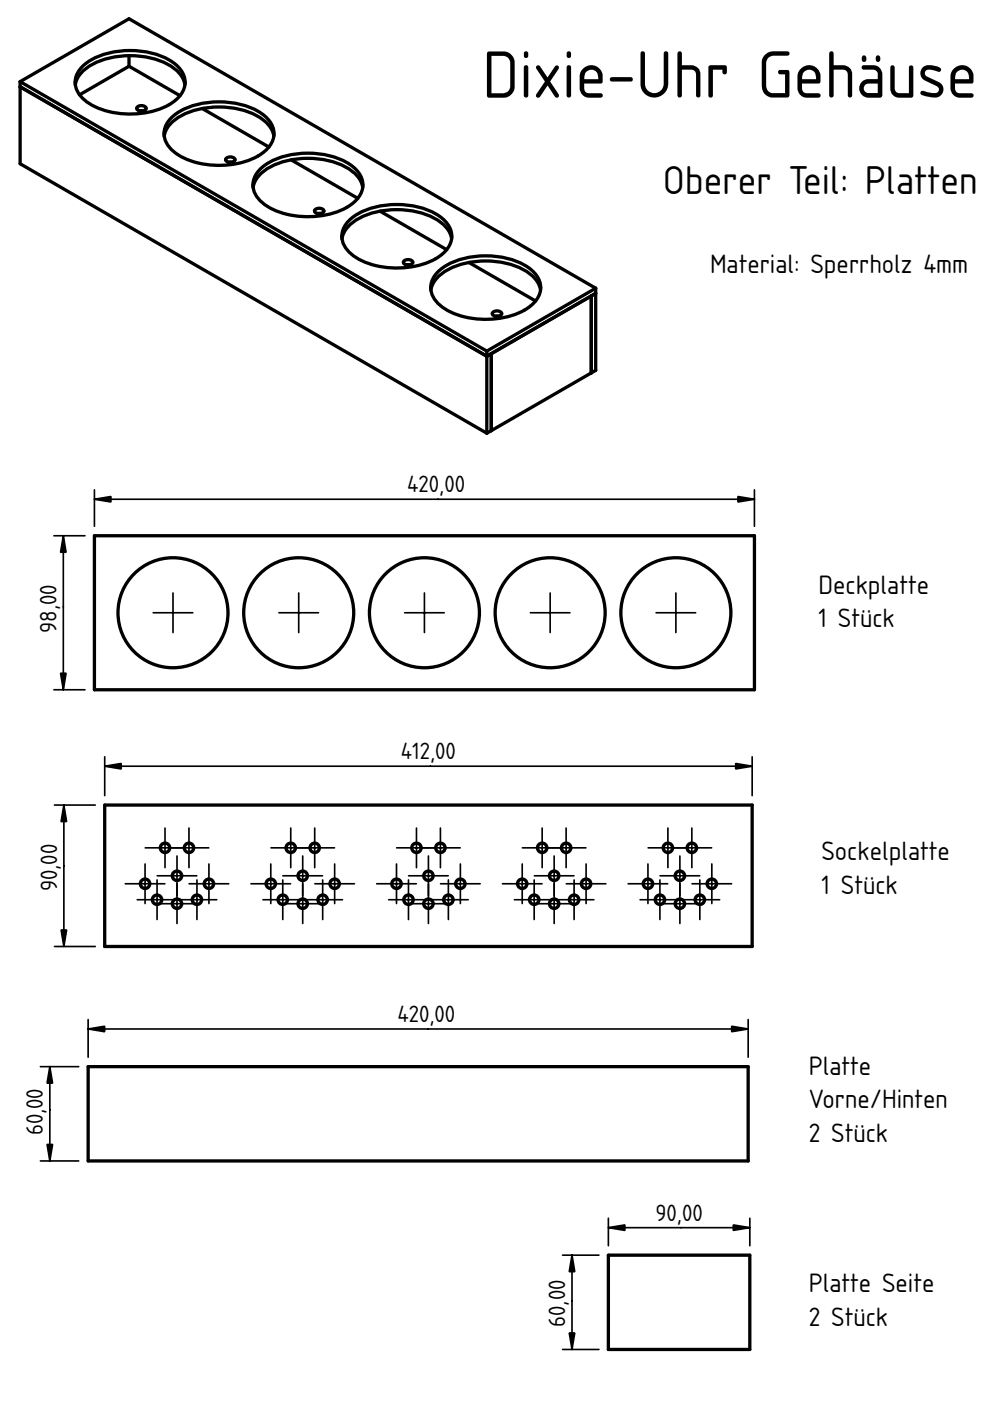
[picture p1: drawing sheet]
<svg xmlns="http://www.w3.org/2000/svg" width="210mm" height="297mm" viewBox="0 0 210 297" stroke-linecap="round" stroke-linejoin="round" font-family="sans-serif">
<path d="M65.3 47.9h.1" fill="none" stroke="#000" stroke-width=".21"/>
<path d="M4.3 17.3l23.1-13.3 98.9 57.1v17.4l-23.1 13.4-98.9-57.2z" fill-rule="evenodd" fill="#fff"/>
<path d="M65.3 47.9h.1" fill="none" stroke="#000" stroke-width=".21"/>
<path d="M4.3 17.3l23.1-13.3 98.9 57.1-23.1 13.3z" fill-rule="evenodd" fill="#fff"/>
<path d="M65.3 47.9h.1" fill="none" stroke="#000" stroke-width=".21"/>
<path d="M4.3 18.4l98.9 57.1v16.4l-98.9-57.2z" fill-rule="evenodd" fill="#fff"/>
<path d="M65.3 47.9h.1" fill="none" stroke="#000" stroke-width=".21"/>
<g fill="#fff">
<path d="M104.2 75l21.2-12.3v16.4l-21.2 12.2z" fill-rule="evenodd"/>
<path d="M17.3 14.3a15.1 15.1 0 0 1 11.8-3.5 13.6 13.6 0 0 1 8.8 3.5 4.5 4.5 0 0 1-.8 7 17.4 17.4 0 0 1-15.9 1.8 7.4 7.4 0 0 1-5.1-4.7 4.3 4.3 0 0 1 1.2-4.1z" fill-rule="evenodd"/>
<path d="M55 36a15.1 15.1 0 0 1 11.7-3.5 13.6 13.6 0 0 1 8.9 3.5 4.5 4.5 0 0 1-.8 7.1 17.1 17.1 0 0 1-14.8 2.1 8.7 8.7 0 0 1-6.2-4.7 4.2 4.2 0 0 1 1.2-4.5z" fill-rule="evenodd"/>
<path d="M73.8 46.9a15.1 15.1 0 0 1 11.8-3.5 13.6 13.6 0 0 1 8.8 3.5 4.5 4.5 0 0 1-.7 7.1 17.1 17.1 0 0 1-14.8 2.1 8.7 8.7 0 0 1-6.2-4.7 4.2 4.2 0 0 1 1.1-4.5z" fill-rule="evenodd"/>
<path d="M36.1 25.2a15.1 15.1 0 0 1 11.8-3.6 13.6 13.6 0 0 1 8.8 3.6 4.5 4.5 0 0 1-.7 7 17.1 17.1 0 0 1-14.8 2.1 8.7 8.7 0 0 1-6.2-4.7 4.2 4.2 0 0 1 1.1-4.4z" fill-rule="evenodd"/>
<path d="M92.7 57.8a15.1 15.1 0 0 1 11.7-3.5 13.6 13.6 0 0 1 8.9 3.5 4.5 4.5 0 0 1-.8 7 17.1 17.1 0 0 1-14.8 2.2 8.7 8.7 0 0 1-6.2-4.7 4.2 4.2 0 0 1 1.2-4.5z" fill-rule="evenodd"/>
<path d="M36.3 26.1a12.1 12.1 0 0 1 6.6-3.1l14.1 8.2a11.3 11.3 0 0 1-7.5 3.6 17.4 17.4 0 0 1-12.3-2.4 5.7 5.7 0 0 1-2.4-3.5 5 5 0 0 1 1.5-2.8z" fill-rule="evenodd"/>
<path d="M74 47.9a12.1 12.1 0 0 1 6.6-3.1l14.1 8.1a11.3 11.3 0 0 1-7.5 3.7 17.4 17.4 0 0 1-12.4-2.4 5.7 5.7 0 0 1-2.3-3.6 5 5 0 0 1 1.5-2.7z" fill-rule="evenodd"/>
<path d="M92.8 58.8a12.1 12.1 0 0 1 6.6-3.1l14.2 8.1a11.3 11.3 0 0 1-7.5 3.7 17.4 17.4 0 0 1-12.4-2.5 5.7 5.7 0 0 1-2.3-3.5 5 5 0 0 1 1.4-2.7z" fill-rule="evenodd"/>
<path d="M55.1 37a12.1 12.1 0 0 1 6.6-3.1l14.2 8.2a11.3 11.3 0 0 1-7.5 3.6 17.4 17.4 0 0 1-12.4-2.4 5.7 5.7 0 0 1-2.3-3.5 5 5 0 0 1 1.4-2.8z" fill-rule="evenodd"/>
<path d="M16.9 20.1l10.5-6.1 10.8 6.3a11.9 11.9 0 0 1-8.3 3.7 16.5 16.5 0 0 1-11.9-2.7z" fill-rule="evenodd"/>
<path d="M4.3 17.3l98.9 57.1v1.1l-98.9-57.1z" fill-rule="evenodd"/>
</g>
<path d="M65.3 47.9h.1" fill="none" stroke="#000" stroke-width=".21"/>
<g fill="#fff">
<path d="M42.9 23a17.7 17.7 0 0 1 12.6 2.2 5.7 5.7 0 0 1 2.6 3.7l-.3 .9-.8 1.4z" fill-rule="evenodd"/>
<path d="M61.7 33.9a17.7 17.7 0 0 1 12.7 2.2 5.7 5.7 0 0 1 2.5 3.7l-.5 1.4-.5 .9z" fill-rule="evenodd"/>
<path d="M80.6 44.8a17.7 17.7 0 0 1 12.6 2.1 5.7 5.7 0 0 1 2.6 3.7l-.3 1-.8 1.3z" fill-rule="evenodd"/>
<path d="M99.4 55.7a17.7 17.7 0 0 1 12.6 2.1 5.7 5.7 0 0 1 2.6 3.7l-.5 1.4-.5 .9z" fill-rule="evenodd"/>
<path d="M27.4 11.8a15.4 15.4 0 0 1 9.9 3 5.3 5.3 0 0 1 1.9 3.2l-.2 .9-.8 1.4-10.8-6.3z" fill-rule="evenodd"/>
<path d="M17.8 14.9a15 15 0 0 1 9.6-3.1v2.2l-10.5 6.1a3.1 3.1 0 0 1 .2-4.5z" fill-rule="evenodd"/>
<path d="M73.8 46.9a15.1 15.1 0 0 1 11.8-3.5 13.6 13.6 0 0 1 8.8 3.5 4.4 4.4 0 0 1 1.4 3.7 6.7 6.7 0 0 0-4.2-4.6 18.2 18.2 0 0 0-16.2 .7 5.9 5.9 0 0 0-2.9 3.9v-.3a4.4 4.4 0 0 1 1.3-3.4z" fill-rule="evenodd"/>
<path d="M55 36a15.1 15.1 0 0 1 11.7-3.5 13.6 13.6 0 0 1 8.9 3.5 4.4 4.4 0 0 1 1.3 3.8 6.7 6.7 0 0 0-4.2-4.7 18.2 18.2 0 0 0-16.2 .7 5.9 5.9 0 0 0-2.8 4l-.1-.4a4.4 4.4 0 0 1 1.4-3.4z" fill-rule="evenodd"/>
<path d="M92.7 57.8a15.1 15.1 0 0 1 11.7-3.5 13.6 13.6 0 0 1 8.9 3.5 4.4 4.4 0 0 1 1.3 3.7 6.7 6.7 0 0 0-4.2-4.6 18.2 18.2 0 0 0-16.2 .7 5.9 5.9 0 0 0-2.8 3.9l-.1-.3a4.4 4.4 0 0 1 1.4-3.4z" fill-rule="evenodd"/>
<path d="M36.1 25.2a15.1 15.1 0 0 1 11.8-3.6 13.6 13.6 0 0 1 8.8 3.6 4.4 4.4 0 0 1 1.4 3.7 6.7 6.7 0 0 0-4.2-4.7 18.2 18.2 0 0 0-16.2 .8 5.9 5.9 0 0 0-2.9 3.9v-.4a4.4 4.4 0 0 1 1.3-3.3z" fill-rule="evenodd"/>
<path d="M17.3 14.3a15.1 15.1 0 0 1 11.8-3.5 13.6 13.6 0 0 1 8.8 3.5 4.4 4.4 0 0 1 1.3 3.7 6.4 6.4 0 0 0-3.8-4.5 18.1 18.1 0 0 0-16.8 .7 5.9 5.9 0 0 0-2.6 3.8l-.1-.4a4.4 4.4 0 0 1 1.4-3.3z" fill-rule="evenodd"/>
<path d="M103.2 74.4l23.1-13.3v1.1l-23.1 13.3z" fill-rule="evenodd"/>
<path d="M103.2 75.5l1-.5v16.3l-1 .6z" fill-rule="evenodd"/>
<path d="M125.4 62.7l.9-.5v16.3l-.9 .6z" fill-rule="evenodd"/>
<path d="M104.5 66.3a1.25 1.25 0 0 1 1.9 .2 1.14 1.14 0 0 1-2 0z" fill-rule="evenodd"/>
<path d="M47.9 33.6a1.25 1.25 0 0 1 1.9 .3 1.14 1.14 0 0 1-2 0z" fill-rule="evenodd"/>
<path d="M29.1 22.7a1.25 1.25 0 0 1 1.9 .3 1.14 1.14 0 0 1-2 0z" fill-rule="evenodd"/>
<path d="M85.6 55.4a1.25 1.25 0 0 1 1.9 .2 1.14 1.14 0 0 1-2 0z" fill-rule="evenodd"/>
<path d="M66.8 44.5a1.25 1.25 0 0 1 1.9 .2 1.14 1.14 0 0 1-2 0z" fill-rule="evenodd"/>
<path d="M104.5 66.3a1.25 1.25 0 0 1 1.9 .2 1.14 1.14 0 0 1-2 0z" fill-rule="evenodd"/>
<path d="M47.9 33.6a1.25 1.25 0 0 1 1.9 .3 1.14 1.14 0 0 1-2 0z" fill-rule="evenodd"/>
<path d="M85.6 55.4a1.25 1.25 0 0 1 1.9 .2 1.14 1.14 0 0 1-2 0z" fill-rule="evenodd"/>
<path d="M66.8 44.5a1.25 1.25 0 0 1 1.9 .2 1.14 1.14 0 0 1-2 0z" fill-rule="evenodd"/>
<path d="M29.1 22.7a1.25 1.25 0 0 1 1.9 .3 1.14 1.14 0 0 1-2 0z" fill-rule="evenodd"/>
<path d="M29.7 23.5h.6z" fill-rule="evenodd"/>
<path d="M86.2 56.2h.7z" fill-rule="evenodd"/>
<path d="M48.5 34.4h.7z" fill-rule="evenodd"/>
<path d="M67.3 45.3h.7z" fill-rule="evenodd"/>
<path d="M105 67h.7z" fill-rule="evenodd"/>
</g>
<g fill="none" stroke="#000" stroke-width=".7">
<path d="M4.3 17.3v17.4l98.9 57.2M4.3 18.4l98.9 57.1 23.1-13.3-.9 .5v16.4M4.3 17.3l23.1-13.3 98.9 57.1M4.3 17.3l98.9 57.1M16 18a6.4 6.4 0 0 1 3.7-4.4 18.1 18.1 0 0 1 16.8 .6 6 6 0 0 1 2.7 3.8M17.3 14.3a15.1 15.1 0 0 1 11.8-3.5 13.6 13.6 0 0 1 8.8 3.5 4.5 4.5 0 0 1-.6 6.9 16.9 16.9 0 0 1-14.2 2.5 9.5 9.5 0 0 1-6.8-4.7 4.3 4.3 0 0 1 1-4.7zM27.4 11.8v2.2M27.4 14l-10.5 6.1M27.4 14l10.8 6.3M29.1 22.7a1.25 1.25 0 0 1 1.9 .3 1.15 1.15 0 0 1-2 0zM29.7 23.5h.6M34.8 28.9a6.4 6.4 0 0 1 3.7-4.4 18.1 18.1 0 0 1 16.8 .6 6 6 0 0 1 2.8 3.8"/>
<path d="M36.1 25.2a15.1 15.1 0 0 1 11.8-3.6 13.6 13.6 0 0 1 8.8 3.6 4.5 4.5 0 0 1-.6 6.9 16.9 16.9 0 0 1-14.1 2.4 9.5 9.5 0 0 1-6.9-4.6 4.3 4.3 0 0 1 1-4.7zM42.9 23l14.1 8.2M47.9 33.6a1.25 1.25 0 0 1 1.9 .3 1.15 1.15 0 0 1-2 0zM48.5 34.4h.7M53.7 39.8a6.4 6.4 0 0 1 3.7-4.5 18.1 18.1 0 0 1 16.8 .6 6 6 0 0 1 2.7 3.9M55 36a15.1 15.1 0 0 1 11.7-3.5 13.6 13.6 0 0 1 8.9 3.5 4.5 4.5 0 0 1-.6 6.9 16.9 16.9 0 0 1-14.2 2.5 9.5 9.5 0 0 1-6.8-4.6 4.3 4.3 0 0 1 1-4.8zM61.7 33.9l14.2 8.2M66.8 44.5a1.25 1.25 0 0 1 1.9 .2 1.15 1.15 0 0 1-2 0zM67.3 45.3h.7M72.5 50.6a6.4 6.4 0 0 1 3.7-4.4 18.1 18.1 0 0 1 16.8 .6 6 6 0 0 1 2.8 3.8M73.8 46.9a15.1 15.1 0 0 1 11.8-3.5 13.6 13.6 0 0 1 8.8 3.5 4.5 4.5 0 0 1-.6 6.9 16.9 16.9 0 0 1-14.1 2.5 9.5 9.5 0 0 1-6.9-4.6 4.3 4.3 0 0 1 1-4.8zM80.6 44.8l14.1 8.1"/>
<path d="M85.6 55.4a1.25 1.25 0 0 1 1.9 .2 1.15 1.15 0 0 1-2 0zM86.2 56.2h.7M92.7 57.8a15.1 15.1 0 0 1 11.7-3.5 13.6 13.6 0 0 1 8.9 3.5 4.5 4.5 0 0 1-.6 6.9 16.9 16.9 0 0 1-14.2 2.5 9.5 9.5 0 0 1-6.8-4.6 4.3 4.3 0 0 1 1-4.8zM99.4 55.7l14.2 8.1M91.4 61.5a6.4 6.4 0 0 1 3.7-4.4 18.1 18.1 0 0 1 16.8 .6 6 6 0 0 1 2.7 3.8M103.2 74.4v17.5M104.2 75v16.3M104.5 66.3a1.25 1.25 0 0 1 1.9 .2 1.15 1.15 0 0 1-2 0zM105 67h.7M125.4 79.1l-22.2 12.8M126.3 61.1v17.4l-.9 .6M126.3 61.1l-23.1 13.3"/>
</g>
<path d="M90.8 185.7h.1" fill="none" stroke="#000" stroke-width=".21"/>
<g fill="#fff">
<path d="M22.2 170.7h137.3v30h-137.3z" fill-rule="evenodd"/>
<circle cx="144.1" cy="191.6" r="1"/>
<circle cx="61.6" cy="179.8" r="1"/>
<circle cx="110.7" cy="187.4" r="1"/>
<circle cx="40.1" cy="179.8" r="1"/>
<circle cx="139.9" cy="190.8" r="1"/>
<circle cx="33.3" cy="190.8" r="1"/>
<circle cx="137.4" cy="187.4" r="1"/>
<circle cx="44.3" cy="187.4" r="1"/>
<circle cx="60" cy="190.8" r="1"/>
<circle cx="57.4" cy="187.4" r="1"/>
<circle cx="86.6" cy="190.8" r="1"/>
<circle cx="124.3" cy="187.4" r="1"/>
<circle cx="97.6" cy="187.4" r="1"/>
<circle cx="88.3" cy="179.8" r="1"/>
<circle cx="93.4" cy="179.8" r="1"/>
<circle cx="64.2" cy="185.7" r="1"/>
<circle cx="90.8" cy="191.6" r="1"/>
<circle cx="95.1" cy="190.8" r="1"/>
<circle cx="37.5" cy="185.7" r="1"/>
<circle cx="117.5" cy="185.7" r="1"/>
<circle cx="84.1" cy="187.4" r="1"/>
<circle cx="64.2" cy="191.6" r="1"/>
<circle cx="115" cy="179.8" r="1"/>
<circle cx="117.5" cy="191.6" r="1"/>
<circle cx="90.8" cy="185.7" r="1"/>
</g>
<path d="M90.8 185.7h.1" fill="none" stroke="#000" stroke-width=".21"/>
<g fill="#fff">
<circle cx="144.1" cy="185.7" r="1"/>
<circle cx="71" cy="187.4" r="1"/>
<circle cx="30.8" cy="187.4" r="1"/>
<circle cx="68.4" cy="190.8" r="1"/>
<circle cx="121.7" cy="190.8" r="1"/>
<circle cx="37.5" cy="191.6" r="1"/>
<circle cx="66.7" cy="179.8" r="1"/>
<circle cx="146.7" cy="179.8" r="1"/>
<circle cx="150.9" cy="187.4" r="1"/>
<circle cx="113.3" cy="190.8" r="1"/>
<circle cx="120" cy="179.8" r="1"/>
<circle cx="41.8" cy="190.8" r="1"/>
<circle cx="141.6" cy="179.8" r="1"/>
<circle cx="35" cy="179.8" r="1"/>
<circle cx="148.4" cy="190.8" r="1"/>
</g>
<g fill="none" stroke="#000" stroke-width=".7">
<path d="M22.2 170.7h137.3v30h-137.3z"/>
<circle cx="35" cy="179.8" r="1"/>
<circle cx="40.1" cy="179.8" r="1"/>
<circle cx="61.6" cy="179.8" r="1"/>
<circle cx="66.7" cy="179.8" r="1"/>
<circle cx="88.3" cy="179.8" r="1"/>
<circle cx="93.4" cy="179.8" r="1"/>
<circle cx="115" cy="179.8" r="1"/>
<circle cx="120" cy="179.8" r="1"/>
<circle cx="141.6" cy="179.8" r="1"/>
<circle cx="146.7" cy="179.8" r="1"/>
<circle cx="30.8" cy="187.4" r="1"/>
<circle cx="33.3" cy="190.8" r="1"/>
<circle cx="37.5" cy="185.7" r="1"/>
<circle cx="37.5" cy="191.6" r="1"/>
<circle cx="41.8" cy="190.8" r="1"/>
<circle cx="44.3" cy="187.4" r="1"/>
<circle cx="57.4" cy="187.4" r="1"/>
<circle cx="60" cy="190.8" r="1"/>
<circle cx="64.2" cy="185.7" r="1"/>
<circle cx="64.2" cy="191.6" r="1"/>
<circle cx="68.4" cy="190.8" r="1"/>
<circle cx="71" cy="187.4" r="1"/>
<circle cx="84.1" cy="187.4" r="1"/>
<circle cx="86.6" cy="190.8" r="1"/>
<circle cx="90.8" cy="185.7" r="1"/>
<circle cx="90.8" cy="191.6" r="1"/>
<circle cx="95.1" cy="190.8" r="1"/>
<circle cx="97.6" cy="187.4" r="1"/>
<circle cx="110.7" cy="187.4" r="1"/>
<circle cx="113.3" cy="190.8" r="1"/>
<circle cx="117.5" cy="185.7" r="1"/>
<circle cx="117.5" cy="191.6" r="1"/>
<circle cx="121.7" cy="190.8" r="1"/>
<circle cx="124.3" cy="187.4" r="1"/>
<circle cx="137.4" cy="187.4" r="1"/>
<circle cx="139.9" cy="190.8" r="1"/>
<circle cx="144.1" cy="185.7" r="1"/>
<circle cx="144.1" cy="191.6" r="1"/>
<circle cx="148.4" cy="190.8" r="1"/>
<circle cx="150.9" cy="187.4" r="1"/>
</g>
<g fill="#000" stroke="#000" stroke-width=".35">
<path d="M13.5 170.7l.6 3.5h-1.1zM22.2 162.5l3.5-.6v1.1zM156 161.9l3.5 .6-3.5 .5zM13 197.2h1.1l-.6 3.5z"/>
<path d="M30.8 183.2v8.4zM26.6 187.4h8.4z" fill-rule="evenodd"/>
<path d="M33.3 186.6v8.4zM29.1 190.8h8.4z" fill-rule="evenodd"/>
<path d="M35 175.6v8.4zM30.8 179.8h8.4z" fill-rule="evenodd"/>
<path d="M37.5 181.5v8.4zM33.3 185.7h8.4z" fill-rule="evenodd"/>
<path d="M37.5 187.4v8.4zM33.3 191.6h8.4z" fill-rule="evenodd"/>
<path d="M40.1 175.6v8.4zM35.9 179.8h8.4z" fill-rule="evenodd"/>
<path d="M41.8 186.6v8.4zM37.6 190.8h8.4z" fill-rule="evenodd"/>
<path d="M44.3 183.2v8.4zM40.1 187.4h8.4z" fill-rule="evenodd"/>
<path d="M57.4 183.2v8.4zM53.2 187.4h8.4z" fill-rule="evenodd"/>
<path d="M60 186.6v8.4zM55.8 190.8h8.3z" fill-rule="evenodd"/>
<path d="M61.6 175.6v8.4zM57.4 179.8h8.4z" fill-rule="evenodd"/>
<path d="M64.2 181.5v8.4zM60 185.7h8.4z" fill-rule="evenodd"/>
<path d="M64.2 187.4v8.4zM60 191.6h8.4z" fill-rule="evenodd"/>
<path d="M66.7 175.6v8.4zM62.5 179.8h8.4z" fill-rule="evenodd"/>
<path d="M68.4 186.6v8.4zM64.2 190.8h8.4z" fill-rule="evenodd"/>
<path d="M71 183.2v8.4zM66.8 187.4h8.4z" fill-rule="evenodd"/>
<path d="M84.1 183.2v8.4zM79.9 187.4h8.4z" fill-rule="evenodd"/>
<path d="M86.6 186.6v8.4zM82.4 190.8h8.4z" fill-rule="evenodd"/>
<path d="M88.3 175.6v8.4zM84.1 179.8h8.4z" fill-rule="evenodd"/>
<path d="M90.8 181.5v8.4zM86.6 185.7h8.4z" fill-rule="evenodd"/>
<path d="M90.8 187.4v8.4zM86.6 191.6h8.4z" fill-rule="evenodd"/>
<path d="M93.4 175.6v8.4zM89.2 179.8h8.4z" fill-rule="evenodd"/>
<path d="M95.1 186.6v8.4zM90.9 190.8h8.4z" fill-rule="evenodd"/>
<path d="M97.6 183.2v8.4zM93.4 187.4h8.4z" fill-rule="evenodd"/>
<path d="M110.7 183.2v8.4zM106.5 187.4h8.4z" fill-rule="evenodd"/>
<path d="M113.3 186.6v8.4zM109.1 190.8h8.4z" fill-rule="evenodd"/>
<path d="M115 175.6v8.4zM110.8 179.8h8.4z" fill-rule="evenodd"/>
<path d="M117.5 181.5v8.4zM113.3 185.7h8.4z" fill-rule="evenodd"/>
<path d="M117.5 187.4v8.4zM113.3 191.6h8.4z" fill-rule="evenodd"/>
<path d="M120 175.6v8.4zM115.8 179.8h8.4z" fill-rule="evenodd"/>
<path d="M121.7 186.6v8.4zM117.5 190.8h8.4z" fill-rule="evenodd"/>
<path d="M124.3 183.2v8.4zM120.1 187.4h8.4z" fill-rule="evenodd"/>
<path d="M137.4 183.2v8.4zM133.2 187.4h8.4z" fill-rule="evenodd"/>
<path d="M139.9 186.6v8.4zM135.7 190.8h8.4z" fill-rule="evenodd"/>
<path d="M141.6 175.6v8.4zM137.4 179.8h8.4z" fill-rule="evenodd"/>
<path d="M144.1 181.5v8.4zM140 185.7h8.3z" fill-rule="evenodd"/>
<path d="M144.1 187.4v8.4zM140 191.6h8.3z" fill-rule="evenodd"/>
<path d="M146.7 175.6v8.4zM142.5 179.8h8.4z" fill-rule="evenodd"/>
<path d="M148.4 186.6v8.4zM144.2 190.8h8.4z" fill-rule="evenodd"/>
<path d="M150.9 183.2v8.4zM146.7 187.4h8.4z" fill-rule="evenodd"/>
</g>
<path d="M90 129.9h.1M90.8 185.7h.1" fill="none" stroke="#000" stroke-width=".21"/>
<path d="M11.5 170.7h8.7M13.5 170.7v30M22.2 160.5v8.2M22.2 162.5h137.3M159.5 160.5v8.2M11.5 200.7h8.7" fill="none" stroke="#000" stroke-width=".35"/>
<g fill="#fff">
<path d="M20 113.6h140v32.6h-140z" fill-rule="evenodd"/>
<circle cx="63.3" cy="129.9" r="11.7"/>
<circle cx="116.6" cy="129.9" r="11.7"/>
<circle cx="36.7" cy="129.9" r="11.7"/>
<circle cx="143.3" cy="129.9" r="11.7"/>
<circle cx="90" cy="129.9" r="11.7"/>
</g>
<path d="M90 129.9h.1M88.7 236.1h.1" fill="none" stroke="#000" stroke-width=".21"/>
<g fill="none" stroke="#000" stroke-width=".7">
<path d="M20 113.6h140v32.6h-140z"/>
<circle cx="36.7" cy="129.9" r="11.7"/>
<circle cx="63.3" cy="129.9" r="11.7"/>
<circle cx="90" cy="129.9" r="11.7"/>
<circle cx="116.6" cy="129.9" r="11.7"/>
<circle cx="143.3" cy="129.9" r="11.7"/>
</g>
<g fill="#000" stroke="#000" stroke-width=".35">
<path d="M13.4 113.6l.6 3.5h-1.2zM20 105.9l3.5-.6v1.1zM156.5 105.3l3.5 .6-3.5 .5zM12.8 142.7h1.2l-.6 3.5z"/>
<path d="M36.7 125.7v8.4zM32.5 129.9h8.4z" fill-rule="evenodd"/>
<path d="M63.3 125.7v8.4zM59.1 129.9h8.4z" fill-rule="evenodd"/>
<path d="M90 125.7v8.4zM85.8 129.9h8.4z" fill-rule="evenodd"/>
<path d="M116.6 125.7v8.4zM112.4 129.9h8.4z" fill-rule="evenodd"/>
<path d="M143.3 125.7v8.4zM139.1 129.9h8.4z" fill-rule="evenodd"/>
</g>
<path d="M11.4 113.6h6.6M13.4 113.6v32.6M20 103.9v7.7M20 105.9h140M160 103.9v7.7M11.4 146.2h6.6" fill="none" stroke="#000" stroke-width=".35"/>
<path d="M18.7 226.2h139.9v19.9h-139.9z" fill-rule="evenodd" fill="#fff"/>
<path d="M18.7 226.2h139.9v19.9h-139.9z" fill="none" stroke="#000" stroke-width=".7"/>
<path d="M88.7 236.1h.1M144 276.1h.1" fill="none" stroke="#000" stroke-width=".21"/>
<path d="M18.7 216.2v8M18.7 218.2h139.9M158.6 216.2v8M8.6 226.2h8.1M10.6 226.2v19.9M8.6 246.1h8.1" fill="none" stroke="#000" stroke-width=".35"/>
<path d="M18.7 218.2l3.5-.6v1.1zM155.1 217.6l3.5 .6-3.5 .5zM10.6 226.2l.5 3.4h-1.1zM10 242.6h1.1l-.5 3.5z" fill="#000" stroke="#000" stroke-width=".35"/>
<path d="M129 266.1h30v20h-30z" fill-rule="evenodd" fill="#fff"/>
<path d="M129 266.1h30v20h-30z" fill="none" stroke="#000" stroke-width=".7"/>
<path d="M144 276.1h.1" fill="none" stroke="#000" stroke-width=".21"/>
<path d="M129 258.3v5.8M159 258.3v5.8M119.3 266.1h7.7M121.3 266.1v20M129 260.3h30M119.3 286.1h7.7" fill="none" stroke="#000" stroke-width=".35"/>
<path d="M121.3 266.1l.6 3.5h-1.2zM129 260.3l3.5-.6v1.2zM155.5 259.7l3.5 .6-3.5 .6zM120.7 282.6h1.2l-.6 3.5z" fill="#000" stroke="#000" stroke-width=".35"/>
<text font-size="13.3" x="102.3" y="20.7">Dixie-Uhr Gehäuse</text>
<text font-size="8" x="140.5" y="41.2">Oberer Teil: Platten</text>
<g font-size="5.3">
<text x="150.5" y="57.9">Material: Sperrholz 4mm</text>
<text x="173.5" y="125.9">Deckplatte</text>
<text x="173.5" y="133">1 Stück</text>
<text x="174.2" y="182.3">Sockelplatte</text>
<text x="174.2" y="189.4">1 Stück</text>
<text x="171.5" y="227.8">Platte</text>
<text x="171.5" y="234.9">Vorne/Hinten</text>
<text x="171.5" y="242.1">2 Stück</text>
<text x="171.5" y="274">Platte Seite</text>
<text x="171.5" y="281.1">2 Stück</text>
</g>
<g font-size="4.7">
<text x="86.3" y="104.4">420,00</text>
<text x="12" y="134.2" transform="rotate(-90 12 134.2)">98,00</text>
<text x="85" y="161">412,00</text>
<text x="12.1" y="189" transform="rotate(-90 12.1 189)">90,00</text>
<text x="84.3" y="216.7">420,00</text>
<text x="9.1" y="240.7" transform="rotate(-90 9.1 240.7)">60,00</text>
<text x="139" y="258.8">90,00</text>
<text x="119.8" y="281.3" transform="rotate(-90 119.8 281.3)">60,00</text>
</g>
</svg>
